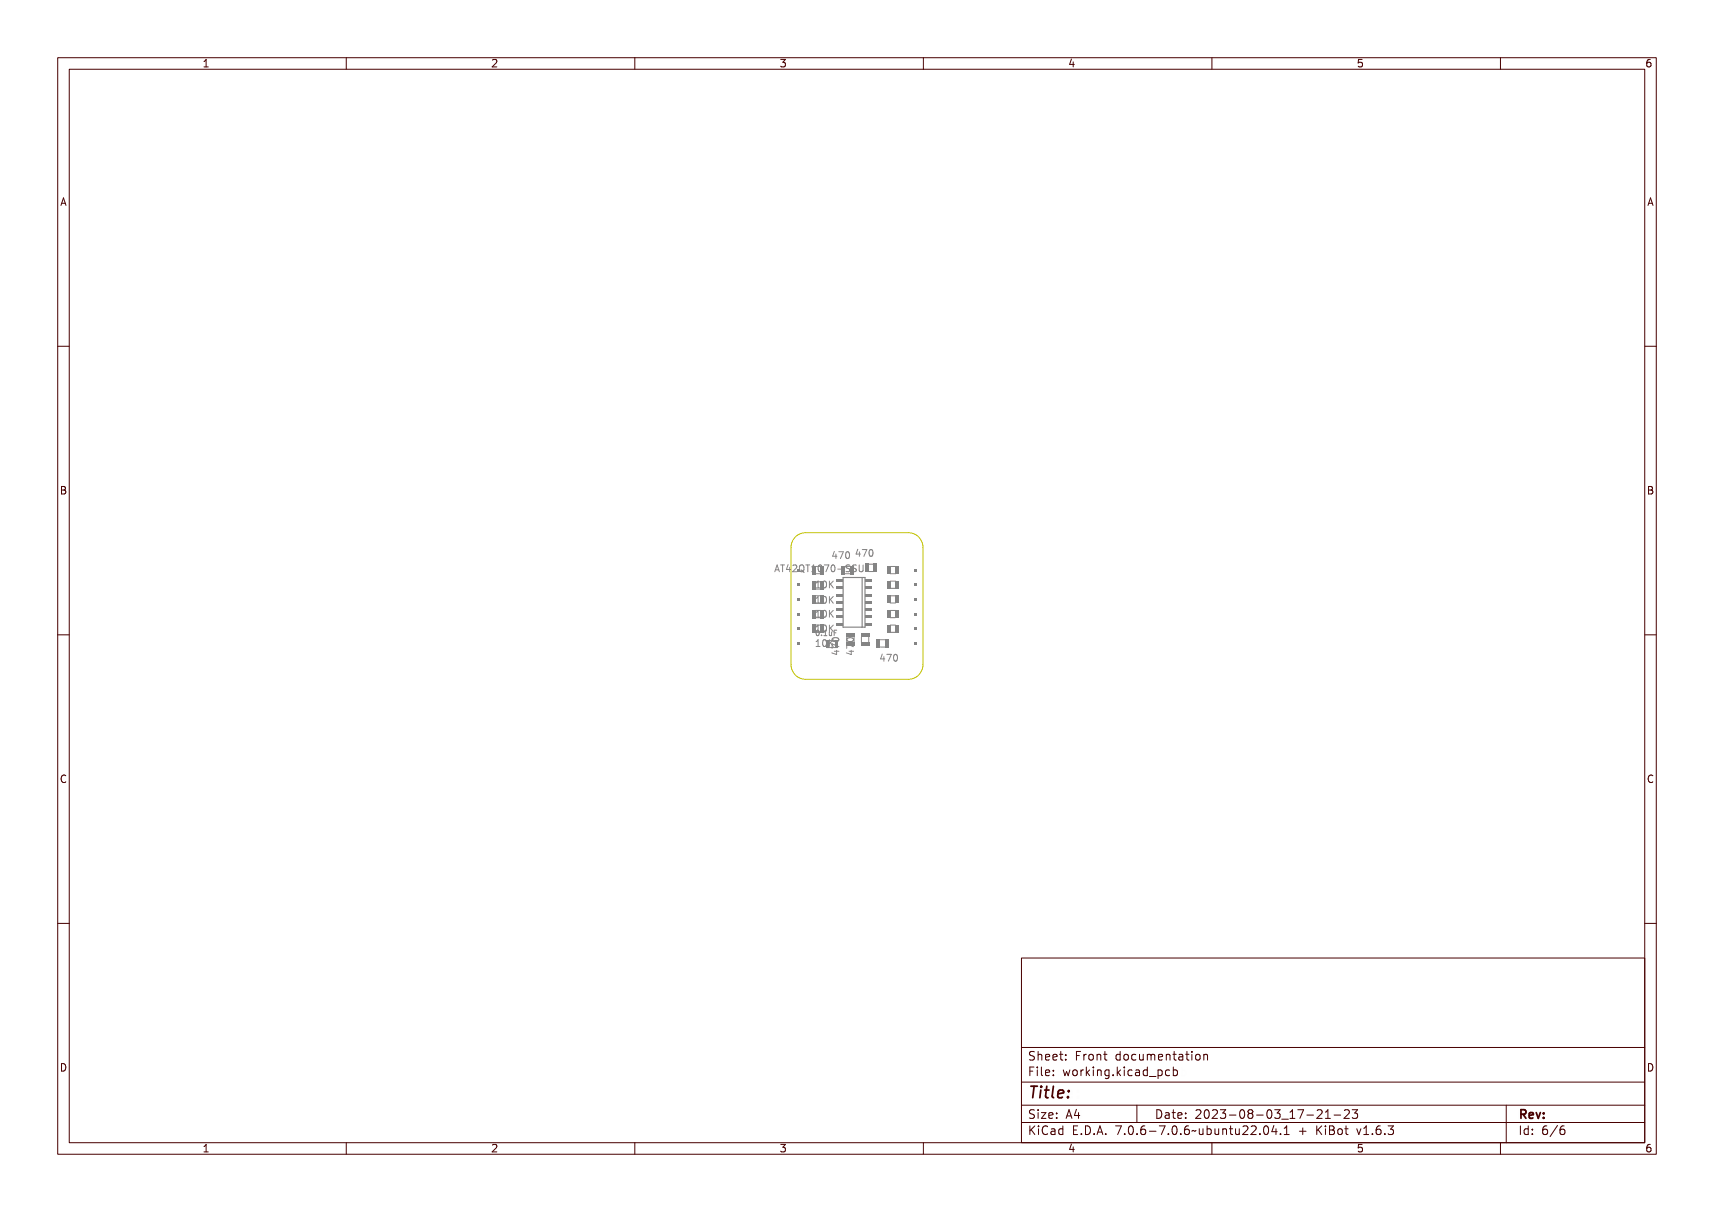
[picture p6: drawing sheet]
<svg xmlns="http://www.w3.org/2000/svg" width="297mm" height="210mm" viewBox="0 0 297 210" stroke-linecap="round" stroke-linejoin="round" font-family="sans-serif">
<g fill="none" stroke="#848484" stroke-width=".17">
<path d="M134.3 99.1l.4-1.2 .3 1.2M134.4 98.7h.5M135.3 97.9h.6M135.6 97.9v1.2M137.1 98h.2l.3 1.1h-.2v-.3h-.4l-.1 .3h-.2zM137.2 98.1l.1 .6h-.3zM137.7 98h.8v.1h-.3v1h-.2v-1h-.3zM139.1 98h.2v.7h.1v.1h-.1v.3h-.2v-.3h-.4zM139.1 98.1v.6h-.3zM139.6 98a.41 .41 0 0 1 .7 .1 .41 .41 0 0 1-.2 .6l-.3 .3h.5v.1h-.7l.4-.5a.29 .29 0 0 0 .1-.4 .29 .29 0 0 0-.5 0zM140.6 98.1a.47 .47 0 0 1 .7 0 .47 .47 0 0 1 0 .6l-.2 .4 .2 .1-.2 .1-.1-.2a.42 .42 0 0 1-.4-.6zM140.8 98.1a.49 .49 0 0 1 .4 .4 .49 .49 0 0 1-.3 .5l-.2-.2z"/>
<path d="M141.4 98h.9v.1h-.3v1h-.2v-1h-.4zM142.5 98h.5v1h.2v.1h-.6v-.1h.2v-.9l-.3 .1zM143.5 98.1a.45 .45 0 0 1 .6 0 .45 .45 0 0 1 0 .6 .39 .39 0 0 1-.5 .4 .39 .39 0 0 1-.2-.6zM143.7 98.1a.49 .49 0 0 1 .3 .4 .49 .49 0 0 1-.2 .5l-.2-.2zM144.3 98h.8l-.4 1.1h-.2l.4-1h-.6zM145.2 95.7h.2v.7h.1v.2h-.1v.2h-.2v-.2h-.5zM145.2 95.8v.6h-.3zM145.4 98.1a.45 .45 0 0 1 .6 0 .45 .45 0 0 1 0 .6 .39 .39 0 0 1-.5 .4 .39 .39 0 0 1-.2-.6zM145.6 98.1a.49 .49 0 0 1 .3 .4 .49 .49 0 0 1-.2 .5l-.2-.2zM145.7 95.7h.7l-.4 1.1h-.1l.4-1h-.6zM146.4 98.6h.4v.1h-.4zM146.7 95.8a.45 .45 0 0 1 .6 0 .45 .45 0 0 1 .1 .6 .39 .39 0 0 1-.5 .4 .39 .39 0 0 1-.3-.5z"/>
<path d="M146.9 95.8a.49 .49 0 0 1 .4 .4 .49 .49 0 0 1-.3 .5l-.2-.2zM147.3 98h.4h.1v.2a.25 .25 0 0 0-.3-.1 .25 .25 0 0 0-.1 .3 .38 .38 0 0 1 .5 .3 .38 .38 0 0 1-.2 .4 .38 .38 0 0 1-.5-.2 .27 .27 0 0 0 .4 .1 .27 .27 0 0 0 .1-.4 .37 .37 0 0 1-.5-.1 .37 .37 0 0 1 .1-.5zM148.2 98h.4h.2v.2a.25 .25 0 0 0-.4-.1 .25 .25 0 0 0 0 .3 .38 .38 0 0 1 .4 .3 .38 .38 0 0 1-.2 .4 .38 .38 0 0 1-.5-.2 .27 .27 0 0 0 .4 .1 .27 .27 0 0 0 .1-.4 .37 .37 0 0 1-.4-.1 .37 .37 0 0 1 0-.5zM149.1 98h.1v.7a.21 .21 0 0 0 .2 .3 .21 .21 0 0 0 .2-.3v-.7h.2v.7a.37 .37 0 0 1-.4 .4 .37 .37 0 0 1-.3-.4zM149.3 95.3h.1v.8h.2v.1h-.2v.2h-.1v-.2h-.5zM149.3 95.4v.7h-.4zM149.8 95.3h.7l-.4 1.1h-.2l.4-1h-.5zM150.8 95.4a.45 .45 0 0 1 .6 .1 .45 .45 0 0 1 0 .6 .39 .39 0 0 1-.4 .4 .39 .39 0 0 1-.3-.6zM151 95.4a.49 .49 0 0 1 .3 .5 .49 .49 0 0 1-.2 .4l-.2-.2zM141.3 105.9l.4-.1v1.1h.3v.1h-.7v-.1h.3v-.9h-.3zM141.3 100.8h.4v1h.3v.1h-.7v-.1h.3v-.9l-.3 .1zM141.3 103.5l.4-.1v1h.3v.2h-.7v-.2h.3v-.8h-.3z"/>
<path d="M141.3 108.4h.4v1h.3v.1h-.7v-.1h.3v-.9l-.3 .1zM141.3 111l.4-.1v1h.3v.2h-.7v-.2h.3v-.8h-.3zM141.6 109.4l.1-.1a.44 .44 0 0 1 .4 .4 .44 .44 0 0 1-.4 .5l-.2-.3zM141.7 109.4a.37 .37 0 0 1 .3 .3 .37 .37 0 0 1-.3 .4l-.1-.4zM142.3 106a.45 .45 0 0 1 .6 0 .45 .45 0 0 1 0 .6 .39 .39 0 0 1-.5 .4 .39 .39 0 0 1-.2-.6zM142.3 100.9a.45 .45 0 0 1 .6 0 .45 .45 0 0 1 0 .6 .39 .39 0 0 1-.5 .4 .39 .39 0 0 1-.2-.6zM142.3 103.6a.45 .45 0 0 1 .6 0 .45 .45 0 0 1 0 .6 .39 .39 0 0 1-.5 .4 .39 .39 0 0 1-.2-.6zM142.3 108.5a.45 .45 0 0 1 .6 0 .45 .45 0 0 1 0 .6 .39 .39 0 0 1-.5 .4 .39 .39 0 0 1-.2-.5zM142.3 111.1a.45 .45 0 0 1 .6 0 .45 .45 0 0 1 0 .6 .39 .39 0 0 1-.5 .4 .39 .39 0 0 1-.2-.6zM142.5 106a.49 .49 0 0 1 .3 .4 .49 .49 0 0 1-.2 .5l-.3-.3zM142.5 100.9a.49 .49 0 0 1 .3 .4 .49 .49 0 0 1-.2 .5l-.3-.3zM142.5 103.6a.49 .49 0 0 1 .3 .4 .49 .49 0 0 1-.2 .5l-.3-.3z"/>
<path d="M142.5 108.5a.49 .49 0 0 1 .3 .4 .49 .49 0 0 1-.2 .5l-.3-.2zM142.5 111.1a.49 .49 0 0 1 .3 .4 .49 .49 0 0 1-.2 .5l-.3-.3zM142.5 110h.1v.2h-.1zM143.1 109.3h.3v.8h.2v.1h-.5v-.1h.2v-.7h-.2zM143.1 105.8h.2v.6l.5-.6h.1l-.4 .5 .5 .7h-.2l-.4-.6-.1 .1v.5h-.2zM143.1 100.8h.2v.5l.5-.5h.1l-.4 .4 .5 .7h-.2l-.4-.6-.1 .2v.4h-.2zM143.1 103.4h.2v.5l.5-.5h.1l-.4 .5 .5 .7h-.2l-.4-.6-.1 .1v.5h-.2zM143.1 108.4h.2v.5l.5-.5h.1l-.4 .5 .5 .6h-.2l-.4-.5-.1 .1v.4h-.2zM143.1 110.9h.2v.5l.5-.5h.1l-.4 .5 .5 .7h-.2l-.4-.6-.1 .1v.5h-.2zM143.8 109.5h.1v.5l.1 .1 .2-.1v-.5h.1v.7l-.1-.1a.22 .22 0 0 1-.3 .1 .22 .22 0 0 1-.1-.3zM144.3 112.3h.7v-.1h.1v.1h.3v.2h-.3v.5h-.1l-.7-.5zM144.3 111.3l1.1 .4v.1l-1-.4v.6h-.1z"/>
<path d="M144.4 110.4a.72 .72 0 0 1 1 .3 .66 .66 0 0 1-.6 .3 .66 .66 0 0 1-.6-.3zM144.4 110.6a.52 .52 0 0 1 .9 .2 .52 .52 0 0 1-.9-.2zM144.4 112.5h.6v.3zM144.6 109.3h.5v.1h-.4v.2h.4v.1h-.4v.5h-.1zM146.8 112.3h.7v-.1h.2v.1h.2v.2h-.2v.5h-.2l-.7-.5zM146.8 111.3l1.1 .4v.1l-1-.4v.6h-.1zM146.9 110.4a.72 .72 0 0 1 1.1 .3 .66 .66 0 0 1-.6 .3 .66 .66 0 0 1-.6-.3zM146.9 110.6a.52 .52 0 0 1 .9 .2 .52 .52 0 0 1-.9-.2zM146.9 112.5h.6v.3zM152.9 113.5h.1v.7h.2v.1h-.2v.3h-.1v-.3h-.5zM152.9 113.6v.6h-.4zM153.4 113.5h.7l-.4 1.1h-.2l.4-1h-.5z"/>
<path d="M154.2 107h1M154.3 105.8h.9M154.4 113.6a.45 .45 0 0 1 .6 0 .45 .45 0 0 1 0 .6 .39 .39 0 0 1-.5 .4 .39 .39 0 0 1-.2-.6zM154.6 113.6a.49 .49 0 0 1 .3 .4 .49 .49 0 0 1-.2 .5l-.2-.3z"/>
<circle cx="143.8" cy="98.5" r=".1"/>
<circle cx="145.7" cy="98.5" r=".1"/>
<circle cx="147" cy="96.3" r=".1"/>
<circle cx="151.1" cy="95.9" r=".1"/>
<circle cx="141.8" cy="109.7" r=".08"/>
<circle cx="142.5" cy="106.4" r=".1"/>
<circle cx="142.5" cy="101.3" r=".1"/>
<circle cx="142.5" cy="111.5" r=".1"/>
<circle cx="142.5" cy="109" r=".1"/>
<circle cx="142.5" cy="104" r=".1"/>
<circle cx="144.8" cy="110.7" r=".1"/>
<circle cx="147.4" cy="110.7" r=".1"/>
<circle cx="154.7" cy="114" r=".1"/>
</g>
<g fill="#848484">
<path d="M155.2 105.7h.6v1.4h-.6z" fill-rule="evenodd"/>
<path d="M153.7 105.7h.6v1.4h-.6z" fill-rule="evenodd"/>
<path d="M140.7 103.2h.7v1.4h-.7z" fill-rule="evenodd"/>
</g>
<path d="M143.3 112.2h1.8M143.3 111h1.8" fill="none" stroke="#848484" stroke-width=".17"/>
<g fill="#848484">
<path d="M138.1 101.1h.5v.5h-.5z" fill-rule="evenodd"/>
<path d="M138.1 103.6h.5v.5h-.5z" fill-rule="evenodd"/>
<path d="M138.1 106.1h.5v.6h-.5z" fill-rule="evenodd"/>
<path d="M138.1 108.7h.5v.5h-.5z" fill-rule="evenodd"/>
<path d="M138.1 111.2h.5v.5h-.5z" fill-rule="evenodd"/>
</g>
<path d="M146.1 100.1h3.8v8.6h-3.8zM149.4 100.1v8.6" fill="none" stroke="#848484" stroke-width=".2"/>
<g fill="#848484">
<path d="M144.9 107.9h1.1v.5h-1.1z" fill-rule="evenodd"/>
<path d="M150 107.9h1.1v.5h-1.1z" fill-rule="evenodd"/>
<path d="M144.9 106.7h1.1v.5h-1.1z" fill-rule="evenodd"/>
<path d="M150 106.7h1.1v.5h-1.1z" fill-rule="evenodd"/>
<path d="M144.9 105.4h1.1v.5h-1.1z" fill-rule="evenodd"/>
<path d="M150 105.4h1.1v.5h-1.1z" fill-rule="evenodd"/>
<path d="M144.9 104.1h1.1v.5h-1.1z" fill-rule="evenodd"/>
<path d="M150 104.1h1.1v.5h-1.1z" fill-rule="evenodd"/>
<path d="M144.9 102.9h1.1v.4h-1.1z" fill-rule="evenodd"/>
<path d="M150 102.9h1.1v.4h-1.1z" fill-rule="evenodd"/>
<path d="M144.9 101.6h1.1v.5h-1.1z" fill-rule="evenodd"/>
<path d="M150 101.6h1.1v.5h-1.1z" fill-rule="evenodd"/>
<path d="M144.9 100.3h1.1v.5h-1.1z" fill-rule="evenodd"/>
<path d="M150 100.3h1.1v.5h-1.1z" fill-rule="evenodd"/>
</g>
<path d="M154.2 109.6h1M154.3 108.3h.9" fill="none" stroke="#848484" stroke-width=".17"/>
<g fill="#848484">
<path d="M155.2 108.3h.6v1.3h-.6z" fill-rule="evenodd"/>
<path d="M153.7 108.3h.6v1.3h-.6z" fill-rule="evenodd"/>
</g>
<path d="M152.5 110.8h.9M152.5 112.1h.9" fill="none" stroke="#848484" stroke-width=".17"/>
<g fill="#848484">
<path d="M151.9 110.8h.6v1.4h-.6z" fill-rule="evenodd"/>
<path d="M153.4 110.8h.6v1.4h-.6z" fill-rule="evenodd"/>
<path d="M140.7 100.7h.7v1.4h-.7z" fill-rule="evenodd"/>
</g>
<path d="M154.2 99.4h1M154.3 98.2h.9" fill="none" stroke="#848484" stroke-width=".17"/>
<g fill="#848484">
<path d="M155.2 98.1h.6v1.4h-.6z" fill-rule="evenodd"/>
<path d="M153.7 98.1h.6v1.4h-.6z" fill-rule="evenodd"/>
<path d="M158.4 111.2h.5v.5h-.5z" fill-rule="evenodd"/>
<path d="M158.4 108.7h.5v.5h-.5z" fill-rule="evenodd"/>
<path d="M158.4 106.1h.5v.6h-.5z" fill-rule="evenodd"/>
<path d="M158.4 103.6h.5v.5h-.5z" fill-rule="evenodd"/>
<path d="M158.4 101.1h.5v.5h-.5z" fill-rule="evenodd"/>
<path d="M158.4 98.5h.5v.5h-.5z" fill-rule="evenodd"/>
</g>
<path d="M154.2 104.5h1M154.3 103.2h.9" fill="none" stroke="#848484" stroke-width=".17"/>
<g fill="#848484">
<path d="M155.2 103.2h.6v1.3h-.6z" fill-rule="evenodd"/>
<path d="M153.7 103.2h.6v1.3h-.6z" fill-rule="evenodd"/>
</g>
<path d="M150.5 99h.8M150.5 97.8h.8" fill="none" stroke="#848484" stroke-width=".17"/>
<g fill="#848484">
<path d="M151.3 97.7h.7v1.4h-.7z" fill-rule="evenodd"/>
<path d="M149.9 97.7h.6v1.4h-.6z" fill-rule="evenodd"/>
<path d="M140.7 105.7h.7v1.4h-.7z" fill-rule="evenodd"/>
</g>
<path d="M154.2 101.9h1M154.3 100.7h.9" fill="none" stroke="#848484" stroke-width=".17"/>
<g fill="#848484">
<path d="M155.2 100.6h.6v1.4h-.6z" fill-rule="evenodd"/>
<path d="M153.7 100.6h.6v1.4h-.6z" fill-rule="evenodd"/>
<path d="M140.7 108.2h.7v1.4h-.7z" fill-rule="evenodd"/>
</g>
<path d="M149.3 110.4v.9M150.5 110.4v.9" fill="none" stroke="#848484" stroke-width=".17"/>
<g fill="#848484">
<path d="M149.2 109.8h1.4v.6h-1.4z" fill-rule="evenodd"/>
<path d="M149.2 111.3h1.4v.6h-1.4z" fill-rule="evenodd"/>
</g>
<path d="M137.6 93.3a2.54 2.54 0 0 1 2-1h17.8a2.54 2.54 0 0 1 2.5 2.5v20.4a2.54 2.54 0 0 1-2.5 2.5h-17.8a2.54 2.54 0 0 1-2.5-2.5v-20.4v-.5z" fill="none" stroke="#c2c200" stroke-width=".17"/>
<g fill="none" stroke="#480000" stroke-width=".17">
<path d="M10 10h277v190h-277zM12 12h273v186h-273zM60 10v2M110 10v2M160 10v2M210 10v2M260 10v2M10 60h2M285 60h2M10 110h2M285 110h2M10 160h2"/>
<path d="M285 160h2M177 166h108v32h-108zM60 198v2M110 198v2M160 198v2M177 181.5h108M177 187.5h108M177 191.5h108M177 194.5h108M178.1 195.2h.2v.6l.6-.6h.3l-.6 .6 .6 .8h-.2l-.5-.7-.2 .2v.5h-.2zM178.2 185h.9v.2h-.7v.4h.6v.2h-.6v.7h-.2zM178.3 182.4l.5-.1h.2v.2a.31 .31 0 0 0-.5-.1 .31 .31 0 0 0 0 .5 .5 .5 0 0 1 .6 .6 .5 .5 0 0 1-.8 .2l-.1-.2a.34 .34 0 0 0 .4 .1 .34 .34 0 0 0 .1-.5 .47 .47 0 0 1-.5-.2 .47 .47 0 0 1 .1-.5z"/>
<path d="M178.3 192.5l.5-.1h.2v.2a.31 .31 0 0 0-.5-.1 .31 .31 0 0 0 0 .5 .5 .5 0 0 1 .6 .6 .5 .5 0 0 1-.8 .2l-.1-.2a.34 .34 0 0 0 .4 .1 .34 .34 0 0 0 .1-.5 .47 .47 0 0 1-.5-.2 .47 .47 0 0 1 .1-.5zM179.4 182.2h.2v.6a.35 .35 0 0 1 .4-.1 .35 .35 0 0 1 .2 .4v.6h-.2v-.8h-.4v.8h-.2zM179.5 185.4h.4v.9h.4v.2h-.9v-.2h.3v-.8h-.2zM179.5 192.8h.4v.9h.4v.1h-.9v-.1h.3v-.8h-.2zM179.5 195.6h.4v.9h.4v.1h-.9v-.1h.3v-.8h-.2zM179.7 184.9h.2v.3h-.2zM179.7 192.3h.2v.3h-.2zM179.7 195.1h.2v.3h-.2zM180.6 184.9h.4v1.3l.4 .1v.2l-.5-.2v-1.2h-.3zM180.6 192.8h.8v.1l-.6 .8h.6v.1h-.8v-.1l.6-.8h-.6zM180.7 182.8a.49 .49 0 0 1 .6-.1 .49 .49 0 0 1 .2 .5h-.8a.42 .42 0 0 0 .3 .4 .42 .42 0 0 0 .4-.1v.2a.6 .6 0 0 1-.8-.1 .6 .6 0 0 1 .1-.8zM180.7 195.4l.5-.2h.3v.2a.43 .43 0 0 0-.6 0 .43 .43 0 0 0-.2 .5 .43 .43 0 0 0 .2 .5 .43 .43 0 0 0 .6 0v.2a.66 .66 0 0 1-.8-.1 .66 .66 0 0 1-.1-.8z"/>
<path d="M180.8 182.9l.4-.1 .1 .3h-.6zM181.8 195.6h.2a.45 .45 0 0 1 .5 0 .45 .45 0 0 1 .1 .4v.6h-.1v-.1a.38 .38 0 0 1-.5 .2 .38 .38 0 0 1-.2-.5 .38 .38 0 0 1 .4-.2h.3a.35 .35 0 0 0-.3-.4 .35 .35 0 0 0-.4 .2zM181.9 182.8a.49 .49 0 0 1 .6-.1 .49 .49 0 0 1 .2 .5h-.8a.42 .42 0 0 0 .3 .4 .42 .42 0 0 0 .5-.1v.2a.6 .6 0 0 1-.9-.1 .6 .6 0 0 1 .1-.8zM181.9 185.5a.49 .49 0 0 1 .6-.1 .49 .49 0 0 1 .2 .5h-.8a.42 .42 0 0 0 .3 .4 .42 .42 0 0 0 .5-.1v.2a.6 .6 0 0 1-.9-.1 .6 .6 0 0 1 .1-.8zM181.9 192.9a.49 .49 0 0 1 .6-.1 .49 .49 0 0 1 .2 .5h-.8a.42 .42 0 0 0 .3 .4 .42 .42 0 0 0 .5-.1v.2a.6 .6 0 0 1-.9-.1 .6 .6 0 0 1 .1-.8zM182 196.2l.5-.1a.31 .31 0 0 1-.2 .4 .31 .31 0 0 1-.4-.1zM182 182.9l.4-.1 .1 .3h-.6zM182 185.6l.4-.1 .1 .3h-.6zM182 193l.4-.1 .1 .3h-.6zM183 195.7l.4-.2 .2 .2v-.6h.2v1.5h-.2v-.1a.42 .42 0 0 1-.5 .1 .42 .42 0 0 1-.2-.5zM183.2 195.8l.1-.1a.4 .4 0 0 1 .3 .4 .4 .4 0 0 1-.3 .4l-.2-.2zM183.2 182.3h.2v.4h.4v.1h-.4l.1 .8h.3v.1h-.2a.3 .3 0 0 1-.4-.3v-.6h-.3v-.1h.3z"/>
<path d="M183.3 185.4h.2v.3h-.2zM183.3 186.2h.2v.3h-.2zM183.3 192.8h.2v.3h-.2zM183.3 193.6h.2v.2h-.2zM184.5 182.7h.2v.3h-.2zM184.5 183.5h.2v.2h-.2zM185.2 185.4h.2l.2 .8 .1-.5h.2l.2 .5 .1-.8h.2l-.2 1.1h-.2l-.2-.7-.2 .7h-.1zM185.4 195.2h.9v.2h-.7v.4h.6v.2h-.6v.5h.7v.1h-.9zM185.7 192.4h.2l.5 1.4h-.2l-.1-.3h-.5l-.1 .3h-.2zM185.8 192.6l.2 .7h-.4zM186.6 182.3h.9v.2h-.7v.4h.6v.2h-.6v.6h-.2zM186.7 185.5a.52 .52 0 0 1 .8 .4 .52 .52 0 0 1-.8 .4l-.1-.4z"/>
<path d="M186.8 185.6l.1-.1a.39 .39 0 0 1 .4 .4 .39 .39 0 0 1-.4 .4l-.1-.2zM186.9 196.4h.2v.2h-.2zM187.1 192.4h.2v.9h.2v.2h-.2v.3h-.2v-.3h-.6v-.2zM187.1 192.6v.7h-.4zM187.8 195.2a.76 .76 0 0 1 .9 .7 .76 .76 0 0 1-.9 .7zM188 195.4a.57 .57 0 0 1 .5 .5 .57 .57 0 0 1-.5 .6zM188 182.7h.2v.2a.3 .3 0 0 1 .3-.3 .3 .3 0 0 1 .3 .3 .37 .37 0 0 0-.5-.1 .37 .37 0 0 0-.1 .4v.5h-.2zM188 185.4h.2v.2a.3 .3 0 0 1 .3-.3 .3 .3 0 0 1 .3 .3 .37 .37 0 0 0-.5-.1 .37 .37 0 0 0-.1 .4v.6h-.2zM189.1 184.9h.1v.9l.5-.4h.2l-.4 .4 .5 .7h-.2l-.4-.6-.2 .1v.5h-.1zM189.1 182.8a.52 .52 0 0 1 .8 .4 .52 .52 0 0 1-.8 .4l-.1-.4zM189.2 182.9l.1-.1a.39 .39 0 0 1 .4 .4 .39 .39 0 0 1-.4 .4l-.1-.2zM189.3 196.4h.3v.2h-.3z"/>
<path d="M190.2 182.7h.2v.1a.35 .35 0 0 1 .4-.1 .35 .35 0 0 1 .3 .4v.6h-.2l-.1-.8h-.3l-.1 .8h-.2zM190.3 185.4h.4v.9h.4v.2h-.9v-.2h.4v-.8h-.3zM190.5 195.2h.3l.4 1.4h-.2l-.1-.3h-.5l-.1 .3h-.2zM190.6 184.9h.1v.3h-.1zM190.6 195.4l.2 .7h-.4zM191.4 185.4h.2v.1a.35 .35 0 0 1 .4-.1 .35 .35 0 0 1 .3 .4v.7h-.2l-.1-.9h-.3l-.1 .9h-.2zM191.7 182.3h.1v.4h.4v.1h-.4l.1 .8h.3v.1h-.2a.3 .3 0 0 1-.3-.3v-.6h-.3v-.1h.3zM191.7 196.4h.3v.2h-.3zM192.7 185.5l.3-.2 .3 .2v-.1h.2v1a.53 .53 0 0 1-.8 .4v-.2a.36 .36 0 0 0 .4 .1 .36 .36 0 0 0 .2-.4l-.1 .1a.53 .53 0 0 1-.7-.3 .53 .53 0 0 1 .2-.6zM192.8 185.6l.1-.1a.39 .39 0 0 1 .4 .4 .39 .39 0 0 1-.4 .4l-.1-.2zM193.8 195.2h.9l-.5 1.4h-.2l.5-1.2h-.7zM193.9 182.8l.3-.2 .3 .2v-.6h.2v1.5h-.2v-.1a.42 .42 0 0 1-.6 .1 .42 .42 0 0 1-.1-.5z"/>
<path d="M194.1 182.8a.4 .4 0 0 1 .4 .4 .4 .4 0 0 1-.4 .4l-.2-.4zM194.1 186.2h.3v.3h-.3zM195.1 184.9h.2v.9l.4-.4h.3l-.5 .4 .5 .7h-.2l-.4-.6-.1 .1v.5h-.2zM195.1 182.8a.52 .52 0 0 1 .8 .4 .52 .52 0 0 1-.8 .4l-.1-.4zM195.2 182.9l.1-.1a.39 .39 0 0 1 .4 .4 .39 .39 0 0 1-.4 .4l-.1-.2zM195.3 196.4h.3v.2h-.3zM196.3 185.4h.5v.9h.3v.2h-.9v-.2h.4v-.8h-.3zM196.3 195.4a.5 .5 0 0 1 .7-.1 .5 .5 0 0 1 .1 .6 .52 .52 0 0 1-.4 .8 .52 .52 0 0 1-.5-.8zM196.4 182.8a.39 .39 0 0 1 .4-.2 .39 .39 0 0 1 .3 .3 .4 .4 0 0 0-.6 0 .4 .4 0 0 0 0 .6 .4 .4 0 0 0 .6 0 .41 .41 0 0 1-.4 .3 .41 .41 0 0 1-.4-.3v-.5zM196.5 195.4a.57 .57 0 0 1 .4 .9l-.3 .2a.86 .86 0 0 1-.1-1.1zM196.6 184.9h.2v.3h-.2zM197 191.5v3"/>
<path d="M197.4 182.7h.2v.8l.2 .1 .3-.2v-.7h.2v1h-.2v-.1a.35 .35 0 0 1-.4 .2 .35 .35 0 0 1-.3-.5zM197.6 185.5a.39 .39 0 0 1 .4-.2 .39 .39 0 0 1 .3 .3 .4 .4 0 0 0-.6 0 .4 .4 0 0 0 0 .6 .4 .4 0 0 0 .6 0 .41 .41 0 0 1-.4 .3 .41 .41 0 0 1-.4-.3v-.5zM197.7 196.4h.3v.2h-.3zM198.6 182.7h.1l.2-.1a.22 .22 0 0 0 .2 .2 .22 .22 0 0 0 .2-.2l.2 .3 .1 .8h-.2v-.8l-.1-.1-.2 .1v.8h-.1v-.8l-.2-.1-.1 .1v.8h-.1zM198.7 185.4h.1a.45 .45 0 0 1 .5 0 .45 .45 0 0 1 .2 .4v.7h-.2v-.2a.38 .38 0 0 1-.5 .2 .38 .38 0 0 1-.2-.5 .38 .38 0 0 1 .5-.2h.2a.35 .35 0 0 0-.3-.4 .35 .35 0 0 0-.3 .2zM198.7 195.4l.5-.2h.2v.2a.43 .43 0 0 0-.5 0 .43 .43 0 0 0-.1 .5 .48 .48 0 0 1 .7 0 .48 .48 0 0 1-.1 .7 .48 .48 0 0 1-.7-.1l-.1-.6zM198.8 186l.5-.1a.31 .31 0 0 1-.1 .4 .31 .31 0 0 1-.4-.1zM198.9 195.9a.29 .29 0 0 1 .4 .1 .29 .29 0 0 1-.1 .4 .29 .29 0 0 1-.4-.1zM199.9 185.5l.3-.2 .3 .2v-.6h.2v1.6h-.2v-.2a.42 .42 0 0 1-.5 .1 .42 .42 0 0 1-.2-.5zM199.9 182.8a.49 .49 0 0 1 .6-.1 .49 .49 0 0 1 .2 .5h-.7a.42 .42 0 0 0 .2 .4 .42 .42 0 0 0 .5-.1v.2a.6 .6 0 0 1-.8-.1 .6 .6 0 0 1 0-.8zM200 196h.5v.2h-.5zM200 185.6l.1-.1a.39 .39 0 0 1 .4 .4 .39 .39 0 0 1-.4 .4l-.1-.2z"/>
<path d="M200.1 182.9l.3-.1 .2 .3h-.6zM200.1 192.4a.76 .76 0 0 1 1 .7 .76 .76 0 0 1-1 .7zM200.3 192.6a.57 .57 0 0 1 .6 .5 .57 .57 0 0 1-.6 .6zM200.9 186.8l1.2 .1zM201 195.2h.9l-.5 1.4h-.2l.5-1.2h-.7zM201.1 182.7h.1v.1a.35 .35 0 0 1 .5-.1 .35 .35 0 0 1 .2 .4v.6h-.2v-.8h-.4l-.1 .8h-.1zM201.4 192.8h.2a.45 .45 0 0 1 .5 0 .45 .45 0 0 1 .1 .4v.6h-.1v-.1a.38 .38 0 0 1-.5 .2 .38 .38 0 0 1-.2-.5 .38 .38 0 0 1 .4-.2h.3a.35 .35 0 0 0-.3-.4 .35 .35 0 0 0-.4 .2zM201.6 193.4l.5-.1a.31 .31 0 0 1-.2 .4 .31 .31 0 0 1-.4-.1zM202.2 185.4h.2v.1a.46 .46 0 0 1 .6 0 .46 .46 0 0 1 .1 .6 .39 .39 0 0 1-.2 .4 .39 .39 0 0 1-.5-.2v.6h-.2zM202.5 182.3h.2v.4h.4v.1h-.4v.8h.4v.1h-.2a.3 .3 0 0 1-.4-.3v-.6h-.3v-.1h.3zM202.5 185.6l.1-.1a.4 .4 0 0 1 .4 .4 .4 .4 0 0 1-.4 .4l-.2-.2zM202.5 196.4h.3v.2h-.3z"/>
<path d="M202.8 192.4h.2v.4h.4v.1h-.4l.1 .8h.3v.1h-.2a.3 .3 0 0 1-.4-.3v-.6h-.3v-.1h.3zM203.5 182.7h.2a.45 .45 0 0 1 .4 0 .45 .45 0 0 1 .2 .4v.6h-.2v-.1a.38 .38 0 0 1-.5 .2 .38 .38 0 0 1-.2-.5 .38 .38 0 0 1 .5-.2h.2a.35 .35 0 0 0-.2-.4 .35 .35 0 0 0-.4 .2zM203.5 195.4a.5 .5 0 0 1 .7-.1 .5 .5 0 0 1 .1 .6 .52 .52 0 0 1-.4 .8 .52 .52 0 0 1-.5-.8zM203.6 185.5a.39 .39 0 0 1 .4-.2 .39 .39 0 0 1 .3 .3 .4 .4 0 0 0-.5 0 .4 .4 0 0 0 0 .6 .4 .4 0 0 0 .5 0 .41 .41 0 0 1-.4 .3 .41 .41 0 0 1-.4-.3v-.5zM203.7 183.3l.4-.1a.31 .31 0 0 1-.1 .4 .31 .31 0 0 1-.4-.1zM203.7 195.4a.57 .57 0 0 1 .4 .9l-.2 .2a.86 .86 0 0 1-.2-1.1zM203.9 192.9a.49 .49 0 0 1 .6-.1 .49 .49 0 0 1 .2 .5h-.8a.42 .42 0 0 0 .3 .4 .42 .42 0 0 0 .5-.1v.2a.6 .6 0 0 1-.9-.1 .6 .6 0 0 1 .1-.8zM204 193l.4-.1 .1 .3h-.6zM204.7 184.9h.1v.6a.45 .45 0 0 1 .7 0 .45 .45 0 0 1 0 .6 .39 .39 0 0 1-.2 .4 .39 .39 0 0 1-.5-.2v.2h-.1zM204.9 182.3h.2v.4h.4v.1h-.4v.8h.4v.1h-.2a.3 .3 0 0 1-.4-.3v-.6h-.3v-.1h.3zM204.9 185.6l.1-.1a.39 .39 0 0 1 .4 .4 .39 .39 0 0 1-.4 .4l-.1-.2zM204.9 196.4h.3v.2h-.3z"/>
<path d="M205.3 192.8h.2v.3h-.2zM205.3 193.6h.2v.2h-.2zM205.9 182.7h.5v.9h.3v.1h-.9v-.1h.4v-.8h-.3zM205.9 195.4l.5-.2h.2v.2a.43 .43 0 0 0-.5 0 .43 .43 0 0 0-.1 .5 .48 .48 0 0 1 .7 0 .48 .48 0 0 1-.1 .7 .48 .48 0 0 1-.7-.1l-.1-.6zM206.1 195.9a.29 .29 0 0 1 .4 .1 .29 .29 0 0 1-.1 .4 .29 .29 0 0 1-.4-.1zM206.2 182.2h.2v.3h-.2zM207 196l.3-.1 .5 .1 .2-.1a.38 .38 0 0 1-.7 .2l-.3 .1zM207.1 182.8a.52 .52 0 0 1 .8 .4 .52 .52 0 0 1-.8 .4l-.1-.4zM207.3 182.9l.1-.1a.39 .39 0 0 1 .4 .4 .39 .39 0 0 1-.4 .4l-.2-.2zM207.4 192.5a.53 .53 0 0 1 .8 .1 .53 .53 0 0 1-.3 .7l-.3 .4h.7v.1h-.9v-.1l.3-.4a.49 .49 0 0 0 .2-.7l-.5 .1zM208.3 182.7h.1v.1a.35 .35 0 0 1 .5-.1 .35 .35 0 0 1 .2 .4v.6h-.2v-.8h-.4l-.1 .8h-.1zM208.3 195.6h.1l.1 .8 .2 .1 .2-.2v-.7h.2v1h-.2v-.1a.35 .35 0 0 1-.4 .2 .35 .35 0 0 1-.2-.5z"/>
<path d="M208.7 192.6a.5 .5 0 0 1 .6-.1 .5 .5 0 0 1 .2 .6 .52 .52 0 0 1-.5 .8 .52 .52 0 0 1-.4-.8zM208.9 192.6a.57 .57 0 0 1 .4 .9l-.3 .2a.86 .86 0 0 1-.1-1.1zM209.5 195.1h.2v.6a.45 .45 0 0 1 .6-.1 .45 .45 0 0 1 .1 .7 .39 .39 0 0 1-.3 .4 .39 .39 0 0 1-.4-.2v.1h-.2zM209.7 195.8l.1-.1a.4 .4 0 0 1 .4 .4 .4 .4 0 0 1-.4 .4l-.1-.2zM209.8 192.5a.53 .53 0 0 1 .8 .1 .53 .53 0 0 1-.3 .7l-.3 .4h.7v.1h-.9v-.1l.3-.4a.49 .49 0 0 0 .2-.7l-.5 .1zM210 198v2M210.7 195.6h.2v.8l.2 .1 .2-.2v-.7h.2v1h-.2v-.1a.35 .35 0 0 1-.4 .2 .35 .35 0 0 1-.2-.5zM211 192.4a.46 .46 0 0 1 .6 0 .46 .46 0 0 1 .1 .6l-.1 .1a.45 .45 0 0 1 .2 .6 .45 .45 0 0 1-.6 .2l-.2-.1v-.2a.35 .35 0 0 0 .5 .1 .35 .35 0 0 0 0-.5h-.3v-.2a.28 .28 0 0 0 .4-.1 .28 .28 0 0 0 0-.3 .28 .28 0 0 0-.4 0h-.2zM211.9 195.6h.2v.1a.35 .35 0 0 1 .4-.1 .35 .35 0 0 1 .2 .4v.6h-.2v-.8h-.4v.8h-.2zM212.4 193.2h.5v.2h-.5zM213.3 195.2h.2v.4h.4v.1h-.4v.8h.4v.1h-.2a.3 .3 0 0 1-.4-.3v-.6h-.3v-.1h.3zM213.5 192.6a.5 .5 0 0 1 .6-.1 .5 .5 0 0 1 .2 .6 .52 .52 0 0 1-.5 .8 .52 .52 0 0 1-.4-.8z"/>
<path d="M213.7 192.6a.57 .57 0 0 1 .4 .9l-.3 .2a.86 .86 0 0 1-.1-1.1zM214.3 195.6h.2v.8l.2 .1 .2-.2v-.7h.2v1h-.2v-.1a.35 .35 0 0 1-.4 .2 .35 .35 0 0 1-.2-.5zM214.7 192.5a.41 .41 0 0 1 .7-.1 .41 .41 0 0 1-.2 .7 .42 .42 0 0 1 .2 .6 .42 .42 0 0 1-.7 0 .42 .42 0 0 1 .2-.6l-.3-.2zM215.5 195.3a.53 .53 0 0 1 .8 .1 .53 .53 0 0 1-.3 .7l-.3 .4h.6v.1h-.9v-.1l.4-.4a.49 .49 0 0 0 .2-.8l-.5 .2zM216 193.2h.5v.2h-.5zM216.7 195.3a.53 .53 0 0 1 .8 .1 .53 .53 0 0 1-.3 .7l-.3 .4h.6v.1h-.9v-.1l.4-.4a.49 .49 0 0 0 .2-.8l-.5 .2zM217.1 192.6a.5 .5 0 0 1 .7-.1 .5 .5 0 0 1 .1 .6 .52 .52 0 0 1-.5 .8 .52 .52 0 0 1-.4-.8zM217.3 192.6a.57 .57 0 0 1 .4 .9l-.3 .2a.86 .86 0 0 1-.1-1.1zM218.2 196.4h.2v.2h-.2zM218.2 192.4a.46 .46 0 0 1 .6 0 .46 .46 0 0 1 .1 .6l-.1 .1a.45 .45 0 0 1 .2 .6 .45 .45 0 0 1-.6 .2l-.2-.1v-.2a.35 .35 0 0 0 .5 .1 .35 .35 0 0 0 0-.5h-.3v-.2a.28 .28 0 0 0 .4-.1 .28 .28 0 0 0 0-.3 .28 .28 0 0 0-.4 0h-.2zM219.2 195.4a.5 .5 0 0 1 .6-.1 .5 .5 0 0 1 .2 .6 .52 .52 0 0 1-.5 .8 .52 .52 0 0 1-.5-.8zM219.2 194.2l1.3 .1z"/>
<path d="M219.4 195.4a.57 .57 0 0 1 .3 .9l-.2 .2a.86 .86 0 0 1-.1-1.1zM220.7 192.5l.5-.1v1.3h.3v.1h-.8v-.1h.3v-1.1h-.3zM220.8 195.2h.2v.9h.2v.2h-.2v.3h-.2v-.3h-.6v-.2zM220.8 195.4v.7h-.4zM221.8 196.4h.2v.2h-.2zM221.8 192.4h.9l-.5 1.4h-.2l.5-1.2h-.7zM222.8 195.3l.5-.1v1.3h.3v.1h-.8v-.1h.3v-1.1h-.3zM223.2 193.2h.5v.2h-.5zM224.2 192.5a.53 .53 0 0 1 .8 .1 .53 .53 0 0 1-.3 .7l-.3 .4h.7v.1h-.9v-.1l.3-.4a.49 .49 0 0 0 .2-.7l-.5 .1zM225.4 195.5h.2v.4h.4v.2h-.4v.4h-.2v-.4h-.4v-.2h.4zM225.5 192.5l.5-.1v1.3h.3v.1h-.8v-.1h.3v-1.1h-.3zM226.8 193.2h.5v.2h-.5z"/>
<path d="M227.5 195.2h.2v.6l.6-.6h.2l-.6 .6 .6 .8h-.2l-.5-.7-.1 .2v.5h-.2zM227.8 192.5a.53 .53 0 0 1 .8 .1 .53 .53 0 0 1-.2 .7l-.4 .4h.7v.1h-.9v-.1l.3-.4a.49 .49 0 0 0 .2-.7l-.5 .1zM228.8 195.6h.4v.9h.4v.1h-.9v-.1h.4v-.8h-.3zM229.1 192.4a.46 .46 0 0 1 .6 0 .46 .46 0 0 1 0 .6l-.1 .1a.45 .45 0 0 1 .3 .6 .45 .45 0 0 1-.7 .2l-.2-.1v-.2a.35 .35 0 0 0 .5 .1 .35 .35 0 0 0 0-.5h-.2v-.2a.28 .28 0 0 0 .3-.1 .28 .28 0 0 0 0-.3 .28 .28 0 0 0-.4 0h-.1zM229.1 195.1h.1v.3h-.1zM229.9 195.2h.4a.35 .35 0 0 1 .5 .2 .35 .35 0 0 1-.3 .5 .41 .41 0 0 1 .3 .5 .41 .41 0 0 1-.5 .2h-.4zM230.1 196h.2a.27 .27 0 0 1 .3 .2 .27 .27 0 0 1-.3 .3h-.2zM230.1 195.4h.2a.23 .23 0 0 1 .3 .2 .23 .23 0 0 1-.3 .2h-.2zM231.2 193.2h1.1M231.2 195.7a.52 .52 0 0 1 .8 .4 .52 .52 0 0 1-.8 .4l-.1-.4zM231.3 195.8l.1-.1a.39 .39 0 0 1 .4 .4 .39 .39 0 0 1-.4 .4l-.1-.2zM232.6 195.2h.1v.4h.4v.1h-.4l.1 .8h.3v.1h-.2a.3 .3 0 0 1-.3-.3v-.6h-.3v-.1h.3z"/>
<path d="M233 192.4l.2-.1h.3l.2 .1 .1 .3-.1 .2-.8 .9h.9M234.3 192.3h.9l-.5 .6 .5 .1v.6l-.2 .2h-.5l-.2-.2M234.6 195.6h.2l.3 .9 .4-.9h.2l-.4 1h-.3zM236 195.3l.5-.1v1.3h.3v.1h-.8v-.1h.3v-1.1h-.3zM237.4 196.4h.3v.2h-.3zM238.4 195.4l.5-.2h.2v.2a.43 .43 0 0 0-.5 0 .43 .43 0 0 0-.1 .5 .48 .48 0 0 1 .7 0 .48 .48 0 0 1-.1 .7 .48 .48 0 0 1-.7-.1l-.1-.6zM238.6 195.9a.29 .29 0 0 1 .4 .1 .29 .29 0 0 1-.1 .4 .29 .29 0 0 1-.4-.1zM239.8 196.4h.3v.2h-.3zM240.7 195.2a.46 .46 0 0 1 .6 0 .46 .46 0 0 1 .1 .6l-.1 .1a.45 .45 0 0 1 .2 .6 .45 .45 0 0 1-.6 .2l-.2-.1v-.2a.35 .35 0 0 0 .5 .1 .35 .35 0 0 0 0-.5l-.3-.1v-.1a.28 .28 0 0 0 .4-.1 .28 .28 0 0 0 0-.3 .28 .28 0 0 0-.4 0h-.2zM260 198v2M261 191.5v6.5M263.2 195.2h.8v.2h-.3v1.1h.3v.1h-.8v-.1h.3v-1.1h-.3z"/>
<path d="M264.4 195.7l.3-.2 .3 .2v-.6h.2v1.5h-.2v-.1a.42 .42 0 0 1-.5 .1 .42 .42 0 0 1-.2-.5zM264.6 195.8l.1-.1a.4 .4 0 0 1 .3 .4 .4 .4 0 0 1-.3 .4l-.2-.2zM265.9 195.6h.2v.3h-.2zM265.9 196.4h.2v.2h-.2zM268.1 195.4l.5-.2h.2v.2a.43 .43 0 0 0-.5 0 .43 .43 0 0 0-.2 .5 .48 .48 0 0 1 .7 0 .48 .48 0 0 1-.1 .7 .48 .48 0 0 1-.6-.1l-.2-.6zM268.2 195.9a.29 .29 0 0 1 .4 .1 .29 .29 0 0 1 0 .4 .29 .29 0 0 1-.4-.1zM269.9 195.2h.2l-.8 1.6h-.2zM270.5 195.4l.5-.2h.2v.2a.43 .43 0 0 0-.5 0 .43 .43 0 0 0-.2 .5 .48 .48 0 0 1 .7 0 .48 .48 0 0 1 0 .7 .48 .48 0 0 1-.7-.1l-.1-.6zM270.6 195.9a.29 .29 0 0 1 .4 .1 .29 .29 0 0 1 0 .4 .29 .29 0 0 1-.4-.1z"/>
<circle cx="196.7" cy="195.9" r=".13"/>
<circle cx="203.9" cy="195.9" r=".13"/>
<circle cx="209" cy="193.1" r=".13"/>
<circle cx="213.8" cy="193.1" r=".13"/>
<circle cx="215" cy="193.4" r=".29"/>
<circle cx="215" cy="192.8" r=".25"/>
<circle cx="217.4" cy="193.1" r=".13"/>
<circle cx="219.5" cy="195.9" r=".13"/>
</g>
<g fill="none" stroke="#480000" stroke-width=".3">
<path d="M178.1 188.4h1.4v.2h-.6v1.7h-.2v-1.7h-.6zM179.9 188.8h.7v1.3h.4v.2h-1.2v-.2h.5v-1.1h-.4zM180.3 188.3h.3v.3h-.3zM181.8 188.4h.2v.4h.6v.2h-.6v1l.2 .1h.4v.2a.55 .55 0 0 1-.8-.5v-.8h-.4v-.2h.4zM183 188.3h.6l.1 1.6 .1 .2h.4v.2a.54 .54 0 0 1-.8-.5v-1.4h-.4zM184.8 189a.65 .65 0 0 1 .8-.1 .65 .65 0 0 1 .3 .7h-1.1a.56 .56 0 0 0 .4 .5 .56 .56 0 0 0 .6-.1v.2a.81 .81 0 0 1-1.1-.1 .81 .81 0 0 1 .1-1.1zM185 189.1l.3-.1a.37 .37 0 0 1 .3 .4h-.8zM186.7 188.9h.3v.4h-.3zM186.7 189.9h.3v.4h-.3zM263.1 192.4a.73 .73 0 0 1 .9 .2v.3l-.3 .3 .5 .6h-.2l-.3-.4-.2-.2h-.2v.6h-.2zM263.3 192.6h.2a.26 .26 0 0 1 .3 .2 .26 .26 0 0 1-.2 .3h-.3zM264.5 192.9a.49 .49 0 0 1 .6-.1 .49 .49 0 0 1 .2 .5h-.8a.42 .42 0 0 0 .3 .4 .42 .42 0 0 0 .4-.1v.2a.6 .6 0 0 1-.8-.1 .6 .6 0 0 1 .1-.8z"/>
<path d="M264.6 193l.3-.1 .2 .3h-.6zM265.5 192.8h.2l.3 .9 .3-.9h.2l-.4 1h-.2zM267.1 192.8h.2v.3h-.2zM267.1 193.6h.2v.2h-.2z"/>
</g>
<text font-size="2.7" fill="#480000" x="178" y="190.3">Title:</text>
<g font-size="2" fill="#480000">
<text x="178" y="183.7">Sheet: Front documentation</text>
<text x="178" y="186.5">File: working.kicad_pcb</text>
<text x="178" y="193.9">Size: A4</text>
<text x="178" y="196.6">KiCad E.D.A. 7.0.6-7.0.6~ubuntu22.04.1 + KiBot v1.6.3</text>
<text x="200" y="193.9">Date: 2023-08-03_17-21-23</text>
<text x="263" y="196.6">Id: 6/6</text>
<text x="263" y="193.9">Rev:</text>
</g>
<g font-size="1.7" fill="#480000">
<text x="35" y="11.7">1</text>
<text x="85" y="11.7">2</text>
<text x="135" y="11.7">3</text>
<text x="185" y="11.7">4</text>
<text x="235" y="11.7">5</text>
<text x="285" y="11.7">6</text>
<text x="10.5" y="35.7">A</text>
<text x="285.5" y="35.7">A</text>
<text x="10.5" y="85.6">B</text>
<text x="285.5" y="85.6">B</text>
<text x="10.5" y="135.7">C</text>
<text x="285.5" y="135.7">C</text>
<text x="10.5" y="185.6">D</text>
<text x="285.5" y="185.6">D</text>
<text x="35" y="199.7">1</text>
<text x="85" y="199.7">2</text>
<text x="135" y="199.7">3</text>
<text x="185" y="199.7">4</text>
<text x="235" y="199.7">5</text>
<text x="285" y="199.7">6</text>
</g>
<g font-size="1.6" fill="#848484">
<text x="136.7" y="99.1">AT42QT1070-SSU</text>
<text x="141.1" y="101.9">10K</text>
<text x="144.7" y="96.8">470</text>
<text x="148.7" y="96.4">470</text>
<text x="141.1" y="107">10K</text>
<text x="141.1" y="104.6">10K</text>
<text x="141.1" y="109.5">10K</text>
<text x="141.1" y="112.1">10K</text>
<text x="145.4" y="113" transform="rotate(-90 145.4 113)">470</text>
<text x="147.9" y="113" transform="rotate(-90 147.9 113)">470</text>
<text x="152.3" y="114.6">470</text>
</g>
<text font-size="1.3" fill="#848484" x="141.4" y="110.2">0.1uF</text>
</svg>
